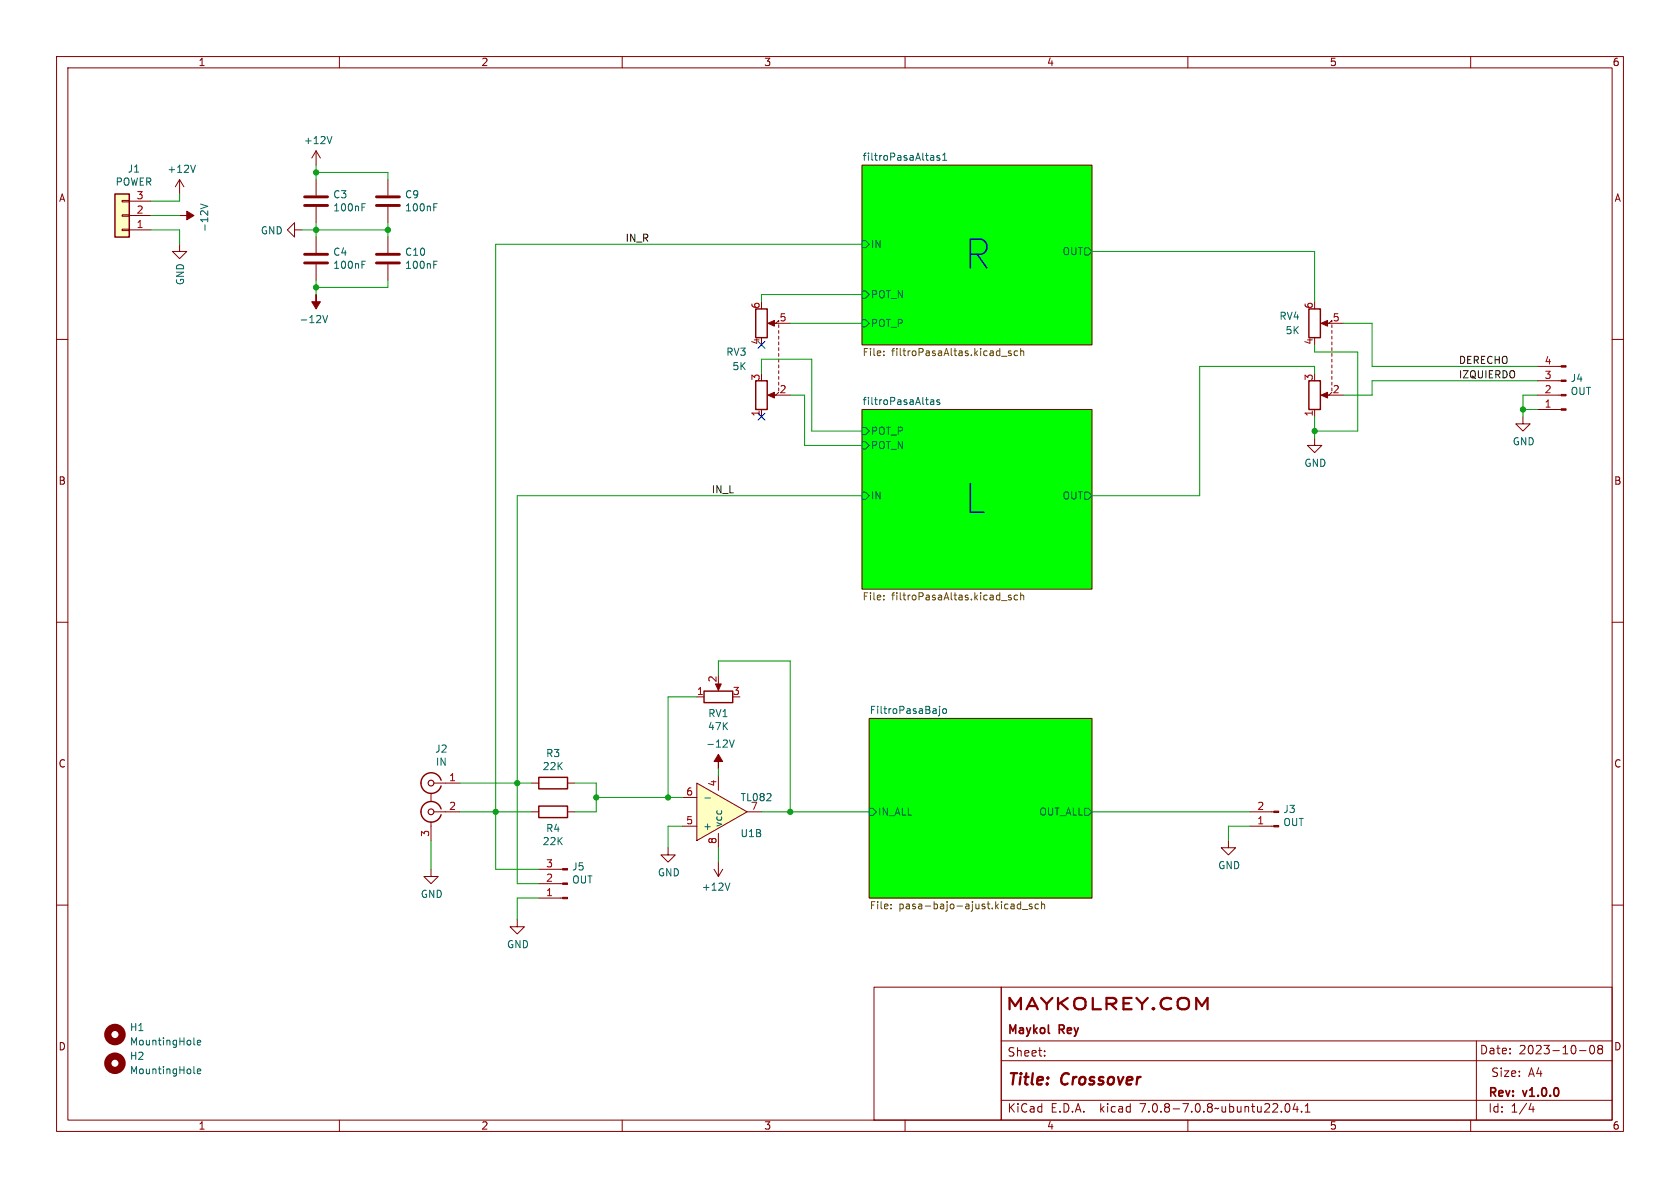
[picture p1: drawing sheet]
<svg xmlns="http://www.w3.org/2000/svg" width="297mm" height="210mm" viewBox="0 0 297 210" stroke-linecap="round" stroke-linejoin="round" font-family="sans-serif">
<g fill="none" stroke="#840000" stroke-width=".18">
<path d="M10 10h277v190h-277zM12 12h273v186h-273zM60 10v2M110 10v2M160 10v2M210 10v2M260 10v2M31.7 31.8l-.7 1.2M31.7 31.8v2.5M31.7 31.8l.8 1.2M152.4 29.2h40.6v31.8h-40.6zM10 60h2"/>
<path d="M233.9 57.2h3.6M235.5 56.9v-.3l-.6 .6M235.5 57.4v.5M235.5 58.4v.5M235.5 59.4v.5M285 60h2M152.4 72.4h40.6v31.7h-40.6zM232.4 72.4v1.3M233.9 69.9h3.6M235.5 60.5v.5M235.5 61.5v.5M235.5 62.5v.5"/>
<path d="M235.5 63.5v.5M235.5 64.5v.5M235.5 65.5v.5M235.5 66.5v.6M235.5 67.6v.5M269.2 73.7v1.2h1.3l-1.3 1.3-1.2-1.3h1.2M271.8 69.9h4.2M271.8 64.8h4.2M271.8 67.3h4.2M271.8 72.4h4.2M10 110h2M285 110h2"/>
<path d="M123.2 123.2h1.3M127 120.7v1M153.7 127h39.3v31.8h-39.3zM10 160h2M285 160h2M154.5 174.5h22.5v23.5h-22.5zM177 174.5h108v23.5h-108zM60 198v2M110 198v2M160 198v2M177 194.5h108M177 187.5h108"/>
<path d="M177 184h108M184.7 186.6v.1M184.7 185.8v.1M210 198v2M227.3 195.2l.2-.1a.81 .81 0 0 1 .6 .6 .81 .81 0 0 1-.3 .8l-.1 .1a.81 .81 0 0 1-.4-1.4zM229 195l-.4 1.1h.9M229.3 195.6v1M230.1 196.5v.1M230.7 196.6h.9M230.7 195.5l.5-.4v1.5M260 198v2M261 184v14"/>
<path d="M270.7 195l-.4 1.1h.9M271 195.6v1M279.2 185.7h1.2M281.2 184.9l.2-.1a.8 .8 0 0 1 .5 .7 .8 .8 0 0 1-.5 .8 1 1 0 0 1-.2-1.4zM282.7 185.4l-.2-.2 .2-.4h.3l.3 .3-.3 .3M282.7 185.4l-.2 .3v.3l.2 .3h.3l.3-.3-.1-.4-.2-.2M282.7 185.4h.3"/>
</g>
<g fill="#0f0" stroke="#0f0" stroke-width=".18">
<path d="M153.7 127h39.3v31.8h-39.3z"/>
<path d="M152.4 29.2h40.6v31.8h-40.6z"/>
<path d="M152.4 72.4h40.6v31.7h-40.6z"/>
</g>
<g fill="none" stroke="#006464" stroke-width=".18">
<path d="M34.6 29.2l-.5 1.3M164.9 27.5l.2 .2v.6M165.1 28.3h-.1M165.1 27.8l-.1 .1M166.1 27.5h-.3l-.2 .2 .1 .2 .4 .1v.3h-.5M166.7 28.3h.7M166.7 27.4l.3-.3v1.2M152.4 42.5h.6l.7 .7-.7 .6h-.6zM152.4 51.4h.6l.7 .7-.7 .6h-.6zM152.4 56.5h.6l.7 .7-.7 .6h-.6zM191.8 43.8h.6l.6 .7-.6 .6h-.6zM152.4 78.1h.6l.7 .6-.7 .7h-.6z"/>
<path d="M152.4 75.6h.6l.7 .6-.7 .6h-.6zM164.5 70.7h.5l.1 .8M165.1 71h-.4l-.2 .2 .2 .3h.4M166.1 70.7h-.3l-.2 .1 .1 .2 .4 .2v.3h-.5M152.4 87h.6l.7 .6-.7 .7h-.6zM191.8 87h.6l.6 .6-.6 .7h-.6zM166.1 124.9v.1M166.1 125.3v1.1l-.2 .1M166.8 125.3h.3l.2 .2v.4l-.2 .2h-.3l-.1-.2zM153.7 142.9h.6l.6 .6-.6 .6h-.6zM191.8 142.9h.6l.6 .6-.6 .6h-.6z"/>
</g>
<g fill="none" stroke="#725600" stroke-width=".18">
<path d="M156.2 62.7v.2M156.2 62.1v.1M177.1 63h.9M178.7 62.1l-.3-.1-.1 .2v.2l.4 .1v.3h-.4M179.9 62.1l-.4-.1-.2 .3 .1 .5h.5M180.4 61.6v1.3M180.4 62.1l.2-.1 .3 .1 .1 .8M156.2 105.3v.1M156.2 105.9v.1M177.1 106.2h.9M178.7 105.3l-.3-.1-.1 .2v.2l.4 .1v.3h-.4M179.9 105.3l-.4-.1-.2 .2 .1 .6h.5"/>
<path d="M180.4 104.8v1.2M180.4 105.3l.2-.1 .3 .1 .1 .7M157.5 159.9v.1M180.4 159.4v1.3M180.4 159.9l-.3-.1-.3 .3M182.4 159.9l-.3-.1-.1 .2v.2l.4 .1v.3h-.4M183.6 159.9l-.4-.1-.2 .3 .1 .5h.5M184.1 159.9l.2-.1 .3 .1 .1 .8M184.1 159.4v1.3M157.5 160.5v.2M179.8 160.4l.3 .3 .3-.1M180.7 160.8h1"/>
</g>
<path d="M231.4 54.6h2v5.1h-2zM231.4 67.3h2v5.1h-2zM124.5 122.2h5v2h-5z" fill="none" stroke="#840000" stroke-width=".25"/>
<g fill="#840000" stroke="#840000" stroke-width=".18">
<path d="M233.6 69.9l1.1-.6v1.1z"/>
<path d="M233.6 57.2l1.1-.6v1.1z"/>
<path d="M276 64.6h.9v.3h-.9z"/>
<path d="M276 67.2h.9v.2h-.9z"/>
<path d="M276 69.7h.9v.3h-.9z"/>
<path d="M276 72.3h.9v.2h-.9z"/>
<path d="M126.5 120.9h1l-.5 1.1z"/>
</g>
<path d="M123.2 138.4l8.9 5.1-8.9 5.1z" fill="#ffffc2"/>
<g fill="none" stroke="#840000" stroke-width=".18">
<path d="M21.6 35.4h1.3v.3h-1.3zM21.6 38h1.3v.2h-1.3zM22.9 38.1h3.8M22.9 35.6h3.8M55.9 26.7l-.8 1.2M55.9 26.7v2.5M55.9 31.8v2.7M55.9 36.6v2.8M55.9 26.7l.7 1.2M68.6 31.8v2.7M68.6 36.6v2.8M21.6 40.5h1.3v.3h-1.3z"/>
<path d="M22.9 40.6h3.8M31.7 43.2v1.3h1.3l-1.3 1.2-1.2-1.2h1.2M52.1 40.6v-1.2l-1.3 1.2 1.3 1.3v-1.3h1.2M55.9 41.9v2.8M55.9 46.7v2.8M68.6 41.9v2.8M68.6 46.7v2.8M136.1 57.2h3.6M137.7 56.9v-.3l-.5 .6M137.7 57.4v.5M137.7 58.4v.5M137.7 59.4v.5"/>
<path d="M134.6 72.4v1.3M136.1 69.9h3.6M137.7 60.5v.5M137.7 61.5v.5M137.7 62.5v.5M137.7 63.5v.5M137.7 64.5v.5M137.7 65.5v.5M137.7 66.5v.6M137.7 67.6v.5M232.4 77.5v1.2h1.3l-1.3 1.3-1.3-1.3h1.3M76.7 138.4h4.6"/>
<path d="M94 138.4h1.2M100.3 138.4h1.3M123.2 138.4l8.9 5.1-8.9 5.1zM127 137.2v2.5M76.2 153.7v1.2h1.3l-1.3 1.3-1.3-1.3h1.3M76.2 140.2v1.4M76.2 145.3v3.3M76.7 143.5h4.6M94 143.5h1.2M95.2 153.7h4.3M95.2 156.2h4.3M95.2 158.8h4.3"/>
<path d="M100.3 143.5h1.3M118.1 149.9v1.2h1.3l-1.3 1.3-1.3-1.3h1.3M120.6 146.1h2.6M120.6 141h2.6M126.2 153.7l.8 1.2M127 147.3v2.6M127 152.4v2.5M127.8 153.7l-.8 1.2M132.1 143.5h2.5M217.2 148.6v1.3h1.2l-1.2 1.2-1.3-1.2h1.3M221 146.1h4.2M221 143.5h4.2"/>
<path d="M91.4 162.6v1.2h1.3l-1.3 1.3-1.2-1.3h1.2"/>
</g>
<g fill="none" stroke="#006464" stroke-width=".18">
<path d="M35.5 36.1l1.2 .4-1.2 .4M58.7 24.1l-.4 1.3M64 36.6h.4M64 36h.6M76.7 36.6h.4M76.7 36h.6M57.1 55.8l.4 1.2 .4-1.2M64 46.8h.4M64 46.2h.6M76.7 46.8h.4M76.7 46.2h.6M129 130.8l.4 1.3 .4-1.3"/>
<path d="M124.6 141.1h1M129 156.1l-.4 1.3M34.3 184.5l.2 .2M34.3 189.6l.2 .2M34.9 184.3l.6-.1-.1-.3h-.3l-.2 .2v.6h.5M34.9 189.4l.6-.1-.1-.3h-.3l-.2 .1v.6h.5"/>
</g>
<g fill="#840000" stroke="#840000" stroke-width=".18">
<path d="M127 133.4l.8 1.2h-.8v1.3v-1.3h-.8z"/>
<path d="M135.8 69.9l1.1-.6v1.1z"/>
<path d="M135.8 57.2l1.1-.6v1.1z"/>
<path d="M55.9 52.1v1.2h.7l-.7 1.3-.8-1.3h.8z"/>
<path d="M31.7 38.1h1.3v-.8l1.3 .8-1.3 .8v-.8z"/>
<path d="M225.2 143.4h.9v.2h-.9z"/>
<path d="M225.2 145.9h.9v.3h-.9z"/>
<path d="M99.5 153.5h.8v.3h-.8z"/>
<path d="M99.5 156.1h.8v.2h-.8z"/>
<path d="M99.5 158.6h.8v.3h-.8z"/>
</g>
<path d="M20.3 34.3h2.6v7.6h-2.6zM133.6 54.6h2v5.1h-2zM133.6 67.3h2v5.1h-2zM78 137.9a1.81 1.81 0 0 0-2.8-.9 1.81 1.81 0 0 0 0 2.9 1.81 1.81 0 0 0 2.8-1M95.2 137.4h5.1v2h-5.1zM78 143a1.81 1.81 0 0 0-2.8-1 1.81 1.81 0 0 0 0 3 1.81 1.81 0 0 0 2.8-1M95.2 142.5h5.1v2h-5.1z" fill="none" stroke="#840000" stroke-width=".25"/>
<path d="M20.3 34.3h2.6v7.6h-2.6z" fill="#ffffc2" stroke="#ffffc2" stroke-width=".18"/>
<path d="M53.8 34.8h4.1M53.8 36.3h4.1M66.5 34.8h4.1M66.5 36.3h4.1M53.8 45h4.1M53.8 46.5h4.1M66.5 45h4.1M66.5 46.5h4.1" fill="none" stroke="#840000" stroke-width=".51"/>
<g fill="none" stroke="#840000" stroke-width=".2">
<circle cx="76.2" cy="138.4" r=".51"/>
<circle cx="76.2" cy="143.5" r=".51"/>
</g>
<g fill="none" stroke="#840000" stroke-width="1.3">
<circle cx="20.3" cy="188" r="1.27"/>
<circle cx="20.3" cy="182.9" r="1.27"/>
</g>
<g fill="none" stroke="#009600" stroke-width=".18">
<path d="M26.7 38.1h5M31.7 34.3v1.3h-5M55.9 30.5h12.7v1.3M55.9 29.2v2.6M55.9 39.4v2.5M68.6 39.4v2.5M26.7 40.6h5v2.6M53.3 40.6h15.3M55.9 49.5v2.6M68.6 49.5v1.3h-12.7M139.7 57.2h12.7M152.4 43.2h-64.8v110.5h7.6"/>
<path d="M152.4 52.1h-17.8v1.2M193 44.5h39.4v8.8M237.5 57.2h5.1v7.6h29.2M134.6 66v-2.5h8.9v12.7h8.9M139.7 69.9h2.5v8.8h10.2M232.4 66v-1.2h-20.3v22.8h-19.1M232.4 61v1.2h7.6v14h-7.6M232.4 73.7v3.8M269.2 72.4h2.6M271.8 67.3h-29.2v2.6h-5.1M271.8 69.9h-2.6v3.8M152.4 87.6h-61v68.6h3.8"/>
<path d="M127 119.4v-2.6h12.7v26.7M81.3 138.4h12.7M101.6 138.4h3.8v5.1h-3.8M123.2 123.2h-5.1v17.8M127 135.9v1.3M76.2 148.6v5.1M81.3 143.5h12.7M95.2 158.8h-3.8v3.8M105.4 141h15.2M120.6 146.1h-2.5v3.8M127 149.9v2.5M134.6 143.5h19.1"/>
<path d="M193 143.5h28M221 146.1h-3.8v2.5"/>
</g>
<path d="M134 73.1l1.2 1.2M134 60.4l1.2 1.2M135.2 73.1l-1.2 1.2M135.2 60.4l-1.2 1.2" fill="none" stroke="#000084" stroke-width=".18"/>
<g fill="#009600" stroke="#009600" stroke-width=".18">
<circle cx="91.4" cy="138.4" r=".46"/>
<circle cx="87.6" cy="143.5" r=".46"/>
<circle cx="105.4" cy="141" r=".46"/>
<circle cx="118.1" cy="141" r=".46"/>
<circle cx="139.7" cy="143.5" r=".46"/>
<circle cx="55.9" cy="50.8" r=".46"/>
<circle cx="55.9" cy="40.6" r=".46"/>
<circle cx="55.9" cy="30.5" r=".46"/>
<circle cx="68.6" cy="40.6" r=".46"/>
<circle cx="269.2" cy="72.4" r=".46"/>
<circle cx="232.4" cy="76.2" r=".46"/>
</g>
<g font-size="7.1" fill="#0000c2">
<text x="170.2" y="48">R</text>
<text x="170.2" y="91.2">L</text>
</g>
<g font-size="2.8" fill="#840000">
<text x="177.5" y="179.1">MAYKOLREY.COM</text>
<text x="178" y="192.4">Title:</text>
<text x="187.7" y="192.4">Crossover</text>
</g>
<g font-size="2.1" fill="#840000">
<text x="178" y="183.2">Maykol</text>
<text x="187.3" y="183.2">Rey</text>
<text x="178" y="187">Sheet:</text>
<text x="261.5" y="186.6">Date:</text>
<text x="263.5" y="190.6">Size:</text>
<text x="268.5" y="186.6">2023-10-08</text>
<text x="270.2" y="190.6">A4</text>
<text x="178" y="196.9">KiCad</text>
<text x="185.7" y="196.9">E.D.A.</text>
<text x="194.6" y="196.9">kicad</text>
<text x="201.8" y="196.9">7.0.8-7.0.8~ubuntu22.04.1</text>
<text x="263" y="194.3">Rev:</text>
<text x="263" y="196.9">Id:</text>
<text x="267.1" y="196.9">1/4</text>
<text x="269.4" y="194.3">v1.0.0</text>
</g>
<g font-size="1.8" fill="#840000">
<text x="35" y="11.9">1</text>
<text x="85" y="11.9">2</text>
<text x="135" y="11.9">3</text>
<text x="185" y="11.9">4</text>
<text x="235" y="11.9">5</text>
<text x="285" y="11.9">6</text>
<text x="10.3" y="35.9">A</text>
<text x="285.3" y="35.9">A</text>
<text x="10.3" y="85.9">B</text>
<text x="285.3" y="85.9">B</text>
<text x="10.3" y="135.9">C</text>
<text x="285.3" y="135.9">C</text>
<text x="10.3" y="185.9">D</text>
<text x="285.3" y="185.9">D</text>
<text x="35" y="199.9">1</text>
<text x="85" y="199.9">2</text>
<text x="135" y="199.9">3</text>
<text x="185" y="199.9">4</text>
<text x="235" y="199.9">5</text>
<text x="285" y="199.9">6</text>
</g>
<g font-size="1.8" fill="#006464">
<text x="53.6" y="25.7">+12V</text>
<text x="152.4" y="28.5">filtroPasaAltas1</text>
<text x="20.3" y="33">POWER</text>
<text x="22.5" y="30.7">J1</text>
<text x="29.5" y="30.8">+12V</text>
<text x="58.8" y="35.3">C3</text>
<text x="71.5" y="35.3">C9</text>
<text x="37" y="41.1" transform="rotate(-90 37 41.1)">-12V</text>
<text x="46" y="41.6">GND</text>
<text x="58.8" y="37.6">100nF</text>
<text x="71.5" y="37.6">100nF</text>
<text x="58.8" y="45.4">C4</text>
<text x="58.8" y="47.7">100nF</text>
<text x="71.5" y="47.7">100nF</text>
<text x="71.5" y="45.4">C10</text>
<text x="153.9" y="44">IN</text>
<text x="187.7" y="45.3">OUT</text>
<text x="32.7" y="50.5" transform="rotate(-90 32.7 50.5)">GND</text>
<text x="153.9" y="52.9">POT_N</text>
<text x="52.9" y="57.3">-12V</text>
<text x="153.9" y="58">POT_P</text>
<text x="226.1" y="56.7">RV4</text>
<text x="227.2" y="59.3">5K</text>
<text x="128.3" y="63.1">RV3</text>
<text x="129.4" y="65.6">5K</text>
<text x="152.4" y="71.7">filtroPasaAltas</text>
<text x="277.6" y="67.7">J4</text>
<text x="277.6" y="70">OUT</text>
<text x="153.9" y="77.1">POT_P</text>
<text x="153.9" y="79.6">POT_N</text>
<text x="230.5" y="82.7">GND</text>
<text x="267.3" y="78.9">GND</text>
<text x="153.9" y="88.5">IN</text>
<text x="187.7" y="88.5">OUT</text>
<text x="125.1" y="129.3">47K</text>
<text x="125.1" y="127">RV1</text>
<text x="153.7" y="126.3">FiltroPasaBajo</text>
<text x="76.8" y="133.2">J2</text>
<text x="77" y="135.6">IN</text>
<text x="95.8" y="136.3">22K</text>
<text x="96.4" y="134">R3</text>
<text x="124.7" y="132.4">-12V</text>
<text x="130.8" y="141.8">TL082</text>
<text x="132.6" y="143.3">7</text>
<text x="226.8" y="143.9">J3</text>
<text x="95.8" y="149.6">22K</text>
<text x="96.4" y="147.3">R4</text>
<text x="124.2" y="146.9">+</text>
<text x="127.9" y="146.3" transform="rotate(-90 127.9 146.3)">vcc</text>
<text x="130.8" y="148.2">U1B</text>
<text x="155.1" y="144.4">IN_ALL</text>
<text x="183.6" y="144.4">OUT_ALL</text>
<text x="226.8" y="146.2">OUT</text>
<text x="101.1" y="154.1">J5</text>
<text x="116.2" y="155.1">GND</text>
<text x="215.3" y="153.8">GND</text>
<text x="74.3" y="158.9">GND</text>
<text x="101.1" y="156.4">OUT</text>
<text x="124" y="157.7">+12V</text>
<text x="89.5" y="167.8">GND</text>
<text x="22.9" y="182.5">H1</text>
<text x="22.9" y="185">MountingHole</text>
<text x="22.9" y="187.6">H2</text>
<text x="22.9" y="190.1">MountingHole</text>
</g>
<g font-size="1.8" fill="#a90000">
<text x="24.1" y="35.3">3</text>
<text x="24.1" y="40.4">1</text>
<text x="24.1" y="37.8">2</text>
<text x="134.4" y="54.7" transform="rotate(-90 134.4 54.7)">6</text>
<text x="137.7" y="56.9">5</text>
<text x="232.2" y="54.7" transform="rotate(-90 232.2 54.7)">6</text>
<text x="235.5" y="56.9">5</text>
<text x="134.4" y="61" transform="rotate(-90 134.4 61)">4</text>
<text x="232.2" y="61" transform="rotate(-90 232.2 61)">4</text>
<text x="273" y="64.5">4</text>
<text x="134.4" y="67.4" transform="rotate(-90 134.4 67.4)">3</text>
<text x="137.7" y="69.6">2</text>
<text x="232.2" y="67.4" transform="rotate(-90 232.2 67.4)">3</text>
<text x="235.5" y="69.6">2</text>
<text x="273" y="69.6">2</text>
<text x="273" y="67.1">3</text>
<text x="134.4" y="73.7" transform="rotate(-90 134.4 73.7)">1</text>
<text x="232.2" y="73.7" transform="rotate(-90 232.2 73.7)">1</text>
<text x="273" y="72.1">1</text>
<text x="123.1" y="122.9">1</text>
<text x="126.7" y="120.7" transform="rotate(-90 126.7 120.7)">2</text>
<text x="129.5" y="122.9">3</text>
<text x="79.3" y="138.2">1</text>
<text x="79.3" y="143.3">2</text>
<text x="121.2" y="140.7">6</text>
<text x="126.7" y="139.1" transform="rotate(-90 126.7 139.1)">4</text>
<text x="222.2" y="143.3">2</text>
<text x="75.9" y="148" transform="rotate(-90 75.9 148)">3</text>
<text x="121.2" y="145.8">5</text>
<text x="126.7" y="149.3" transform="rotate(-90 126.7 149.3)">8</text>
<text x="222.2" y="145.8">1</text>
<text x="96.4" y="156">2</text>
<text x="96.4" y="153.4">3</text>
<text x="96.4" y="158.5">1</text>
</g>
<g font-size="1.8" fill="#0f0f0f">
<text x="110.5" y="42.8">IN_R</text>
<text x="257.8" y="64.4">DERECHO</text>
<text x="257.8" y="67">IZQUIERDO</text>
<text x="125.7" y="87.3">IN_L</text>
</g>
<g font-size="1.8" fill="#725600">
<text x="152.4" y="63.3">File:</text>
<text x="157.6" y="63.3">filtroPasaAltas.kicad_sch</text>
<text x="152.4" y="106.5">File:</text>
<text x="157.6" y="106.5">filtroPasaAltas.kicad_sch</text>
<text x="153.7" y="161.1">File:</text>
<text x="158.9" y="161.1">pasa-bajo-ajust.kicad_sch</text>
</g>
</svg>
